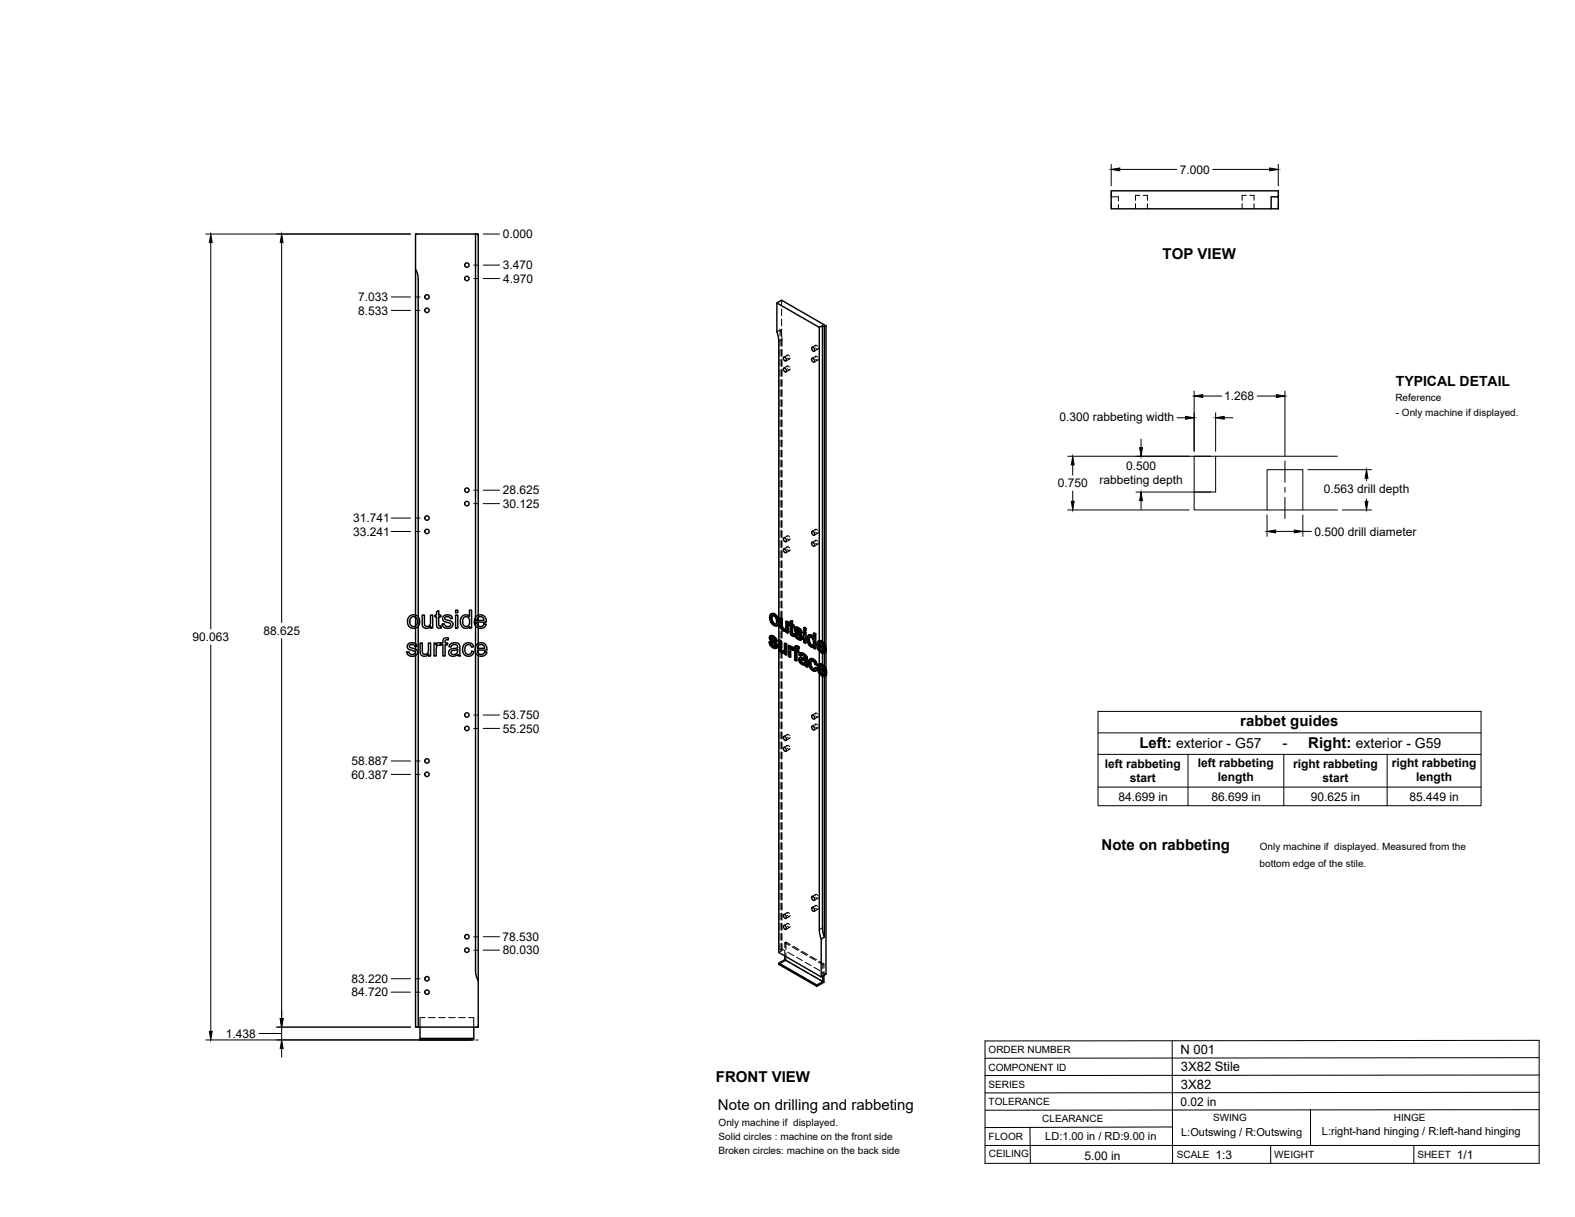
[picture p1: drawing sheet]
<svg xmlns="http://www.w3.org/2000/svg" width="559mm" height="432mm" viewBox="0 0 559 432" stroke-linecap="round" stroke-linejoin="round" font-family="sans-serif">
<!-- layer: Visible -->
<g fill="none" stroke="#000" stroke-width=".51">
<path d="M451 69.8h2.5v4.3h-2.5zM453.5 69.8v-2.1h-59.2v6.4h56.7M147.4 95.5v122.7M168.7 83h1v135.3M168.7 83h-21.3v12.5l.6 1.4 .4 2.2v119.8M168.7 83v136M275.6 117.7l.7 3.3v98.9M275.6 107.5l15.1 8.7M290.7 116.2v111.1M291.8 115.5l.7 .4M291.8 115.5v112.1M291.8 115.5l-1.1 .7"/>
<path d="M292.5 115.9v112.4M293.1 115.6l-15.8-9.1-1.7 1v10.2M293.1 115.6v114M293.1 115.6l-.6 .3M278.1 130.6a.82 .82 0 0 1 .8 .5 .82 .82 0 0 1-.2 .9l-.7-.8zM278.1 126.7a.82 .82 0 0 1 .8 .5 .82 .82 0 0 1-.2 .9l-.7-.8zM288.1 127.1a.82 .82 0 0 1 .8 .5 .82 .82 0 0 1-.2 .9l-.7-.7zM288.1 123.2a.82 .82 0 0 1 .8 .5 .82 .82 0 0 1-.2 .9l-.7-.7zM278.1 190.8a.82 .82 0 0 1 .8 .5 .82 .82 0 0 1-.2 .9l-.7-.7zM278.1 194.7a.82 .82 0 0 1 .8 .5 .82 .82 0 0 1-.2 .9l-.7-.7zM288.1 192.4a.82 .82 0 0 1 .8 .5 .82 .82 0 0 1-.2 .9l-.7-.7zM288.1 188.5a.82 .82 0 0 1 .8 .5 .82 .82 0 0 1-.2 .9l-.7-.7z"/>
<path d="M145.3 218.7a2.31 2.31 0 0 1 3.6 1.7 2.31 2.31 0 0 1-3.4 2.2l-.1-.1a2.81 2.81 0 0 1-.1-3.8zM145.8 219.2l.9-.4 .7 .2 .5 .5 .2 1.6-.8 1.1h-1l-.8-.7-.1-1.3zM147.4 219v3.1M149.8 218.2h.8v2.6a1.15 1.15 0 0 0 1.1 1.5 1.15 1.15 0 0 0 1-1.6v-2.5h.8v4.6h-.7v-.6a1.63 1.63 0 0 1-1.9 .7 1.63 1.63 0 0 1-1.1-1.8zM154.9 217.1l.8-.5v1.6h.7v.6h-.7v3.2l.7 .1 .2 .7-.6 .1a1.04 1.04 0 0 1-1.1-1.4v-2.7h-.6v-.6h.6zM157.4 218.5l.9-.3h1.1a1.33 1.33 0 0 1 1.1 1.2l-.7 .1a.99 .99 0 0 0-1-.8 .99 .99 0 0 0-1 .9l2.6 1.1a1.57 1.57 0 0 1-.2 1.9 1.57 1.57 0 0 1-1.9 .3l-.7-.3-.5-.6-.2-.5 .8-.2a1.09 1.09 0 0 0 1.1 1 1.09 1.09 0 0 0 1.1-1l-1.9-.7a1.2 1.2 0 0 1-.9-.8 1.2 1.2 0 0 1 .3-1.3zM161.6 218.2h.8v4.6h-.8zM161.6 216.5h.8v.9h-.8zM163.9 218.8a1.73 1.73 0 0 1 2.7 0v-2.3h.7v6.3h-.7v-.5a1.9 1.9 0 0 1-2.3 .4 1.9 1.9 0 0 1-1-2.1zM164.5 219.2l.9-.4 .9 .4 .3 1.2-.2 1.2a1.26 1.26 0 0 1-1.6 .6 1.26 1.26 0 0 1-.7-1.6zM168.9 218.8a2.15 2.15 0 0 1 2.6-.4 2.15 2.15 0 0 1 1 2.3h-3.4l.2 .8a1.29 1.29 0 0 0 1.2 .8 1.29 1.29 0 0 0 1.2-.9l.8 .1-.5 .8a2.33 2.33 0 0 1-3.2 0 2.33 2.33 0 0 1-.1-3.2zM169.5 219.1l.6-.3 .9 .1 .4 .3 .3 .9h-2.6z"/>
<path d="M169.7 219.1v1M273.6 217.8l.7-.2 .5 .2zM273.6 217.8l-.6 1.1 .5 1.9 1.3 1.2 .6 .1 .5-.3M273.6 219.4l.3 1.3M274.1 218.4l-.2 .8M274.6 218l.9 .9a1.64 1.64 0 0 1 .9 1.7M274.8 217.8l1.1 1.2M275.7 219.1l.4 1.7 .3-.2-.2 1.1M276.7 219.3l.6 .3 .3-.1v2.8M277.3 219.6v2.7h.3l.2 .5M277.6 219.5l-.6-.3-.3 .1 .2 3.3 1 1.2 .6 .2 .4-.2M144.8 228.6l.8-.5h1.3a1.33 1.33 0 0 1 1.1 1.2l-.8 .1a1.02 1.02 0 0 0-1-.7 1.02 1.02 0 0 0-1 .7l2.7 1.3a1.65 1.65 0 0 1-.4 1.9 1.65 1.65 0 0 1-2 .1l-.9-.5-.3-.8 .8-.1a1.1 1.1 0 0 0 1.1 .9 1.1 1.1 0 0 0 1.1-1l-2-.7a1.17 1.17 0 0 1-.5-1.9z"/>
<path d="M147.4 232.6v131.8h1M147.4 222.8v5.6M147.4 229.4v.9M148.4 222.2v142.2M149.1 228.2h.7v2.5a1.15 1.15 0 0 0 1.2 1.5 1.15 1.15 0 0 0 1-1.6v-2.4h.8v4.5h-.7v-.6a1.63 1.63 0 0 1-2 .7 1.63 1.63 0 0 1-1-1.8zM154 228.2h.7v.7a1.12 1.12 0 0 1 1.8-.6l.6-.1v-.5a1.33 1.33 0 0 1 .6-1.3 1.33 1.33 0 0 1 1.5 0l-.2 .7a.71 .71 0 0 0-.7-.1 .71 .71 0 0 0-.4 .7v.5h.9v.6h-.9v3.9h-.8v-3.9h-.6v-.4l-.3 .6-.3-.1a1.07 1.07 0 0 0-1.1 1.4v2.4h-.8zM159.8 228.5l1.8-.5 1.3 .5 .5 4.2h-.8l-.2-.5a1.75 1.75 0 0 1-1.9 .7 1.75 1.75 0 0 1-1.3-1.7l.8-.9 1.5-.3a.7 .7 0 0 0 .8-.7 .7 .7 0 0 0-.9-.6l-1 .2-.3 .7-.8-.1zM160.2 231l1.4-.3a.43 .43 0 0 1 .6-.2 .43 .43 0 0 1 .1 .5 1.2 1.2 0 0 1-1 1.2 1.2 1.2 0 0 1-1.3-.8zM164.7 228.7a1.96 1.96 0 0 1 3.4 .8l-.8 .1a1.29 1.29 0 0 0-1.7-.8 1.29 1.29 0 0 0-.7 1.8l.2 1 .6 .5a1.16 1.16 0 0 0 1.7-1l.7 .1-.3 .9a2.18 2.18 0 0 1-2.9 .4 2.18 2.18 0 0 1-.7-2.9zM168.7 231.6v112.8l.4 2.2 .6 1.4v16.4h-21.3M168.7 222.1v7.3M169.1 228.7a2.15 2.15 0 0 1 2.6-.4 2.15 2.15 0 0 1 1.1 2.4h-3.4l.1 .7a1.29 1.29 0 0 0 1.3 .8 1.29 1.29 0 0 0 1.2-.9l.8 .1-.5 .8a2.35 2.35 0 0 1-3.2-.1 2.35 2.35 0 0 1-.1-3.2z"/>
<path d="M169.7 220.7v1.3M169.7 222.8v5.5M169.7 229.2v.8M169.7 230.7v1M169.7 232.6v115.4M169.8 229l.5-.3a1.27 1.27 0 0 1 1.7 1.3h-2.6zM272.9 227.8l.5 .2M273.3 225.6l1.1 .1M273.4 228l.3-.1 .2 .7-.2 .2zM273.5 226.5l.1 .3 .2-.2 .2 .3M273.6 226.8l.2 .2 .3-.1 1.3 1.2M273.6 225.5l-.4 .2"/>
<path d="M273.7 228.8l.6 .5h.7M273.7 225.7l.5 .2 .2-.2 .7 .5M273.7 227.9l-.6-.2-.2 .1 .4 1.2 .7 .7a1.05 1.05 0 0 0 1.4 .2M273.8 227l1.2 1.2 .4-.1 .3 .5M273.8 226.3h.1M273.8 226.6v-.3l-.3 .1a1.11 1.11 0 0 1 1.4 1l.5 .2M273.9 220.7l.3-.2 .6 .8h-.3zM273.9 228.6l.6 .6M274 225.5l-.9 .2-.1 .8 .3 .8 1.6 1.5-.1 .7M274.2 225.9l.6 .5 .3-.2 .4 .6M274.2 220.5l-.3-1.3-.3 .2v-.3l.3-.6 .3-.1 .8 .5 .5 1.3-.2 1.1-.7 .1M274.3 229.3l.5 .2"/>
<path d="M274.8 226.4l.5 .6 .2-.2 .2 .7-.3 .1-.1-.6M274.8 221.3l.5 .1M274.9 229.4l-.1 .1M275.1 228.2l.3 .6 .3-.2 .1 .7M275.4 228.8l.2 .6 .2-.1-.1 .5M275.6 229.4l-.2 .5 .3-.1-.4 .2M276.1 220.8l-.2 1 .3-.1-.5 .4M276.2 227.1l.6 .3 .3-.1v2.8M276.3 221.4v5.7M276.3 230.3v107.6l15.1 8.7M276.8 227.4v2.8l.3-.1 .2 .5M276.8 230.2l.2 .5 .3-.1 .4 .4"/>
<path d="M277 230.7l.4 .4h.8l-.3 .1M277.1 227.3l-.6-.3-.3 .1v2.5l.2 1.1 .7 .8a.84 .84 0 0 0 1.3 .1M277.3 222.4l.2 .5 .3-.1 .4 .4M277.4 231.1l.5 .1M277.5 222.9l.5 .4h.7M278 223.3l.4 .2M278.3 228.3l.5 .3 .3-.1v3.7l-.3 .2v-3.8M278.4 231.6v.5l.4 .3M278.4 231.6l-.2 .1M278.7 223.3l-.3 .2M278.7 223.2l-.3 .3M278.8 220.5l.6 .4 .3-.2v3.8l-.3 .1v-3.7"/>
<path d="M278.9 223.8v.5l.5 .3M278.9 223.8l-.2 .1M279.1 228.5l-.5-.3-.3 .1v2.5l-.4 .4M279.7 220.7l-.6-.3-.3 .1-.1 2.7M279.7 229.2l.5 .2 .3-.1v.4l.3-.2M280.2 229.4v.6l.6-.5 .4 .1M280.3 221.1l-.4 .1v.5l.4 .2 .1 2.9 .7 .9h.7l-.1-.6h-.5M280.3 220.5l.9-.3v1.4M280.4 230.6l.1 2.5-.2 .1v-2M280.5 229.3l-.5-.3-.3 .2v3.7l.6 .3M280.6 229.7l.6-.1 .5 .4M280.7 230.3l-.1 .1"/>
<path d="M280.9 220.4v1.3l.3-.1 .5 .3M280.9 221.7l.6 .3 .2-.1v.5l-.2 .1v-.5M280.9 229.7l.6 .4M280.9 224.8l.6 .2M281 225l.7 .1M281.2 220.2l-.9 .3v.9l-.4-.2M281.2 222.4v2.2M281.3 230.8l-.8-.4v.7M281.5 222.5l-.6-.3v2.5l.4 .1M281.5 230.6l.4 .3v3.3l.6 .3M281.5 230.6v-.2l-.2 .4M281.5 225.2v.6"/>
<path d="M281.5 230.7l-.2 .1M281.7 230l.2 .1M281.8 224.9l.5 .2M282.2 222.7h1.1M282.3 229.3h.8l.5 .3M282.3 225.1l.3-.2 .3 .7-.3 .2zM282.4 223.5v.3l.3-.2 .3 .3M282.4 223.8l.3 .2a1.11 1.11 0 0 1 1.3 .8l.2 .3M282.5 230.7l.6 .4 .3-.2v.5l-.3 .2v-.5M282.5 222.5l-.4 .2M282.6 229.1l-.4 .2M282.6 225.8l.5 .5h.8"/>
<path d="M282.6 222.7l.5 .2 .2-.2 .7 .5M282.6 224.9h-.8l.5 1.2 1.2 .9 .8-.1M282.7 224l1.3 1.3 .2-.2 .4 .6M282.7 223.3v.1M282.7 223.6v-.2h-.3a1.12 1.12 0 0 1 1.4 1.1l.6 .2M282.8 231.4v2.9l-.3 .2v-3.3l.6 .4M282.8 230v.6M282.9 229.4l.5 .4 .2-.2-.3 .7 .1-.5M282.9 225.6l.5 .6M282.9 222.5l-.9 .3-.1 .7 .5 1 1.3 1.2 .2 .5-.2 .3M283.1 222.9l.6 .5 .3-.2 .4 .6M283.1 229.3l-.5-.2-.5 .3-.2 1-.4-.3 .2-.1"/>
<path d="M283.1 226.3l.6 .2M283.3 230.3a.4 .4 0 0 0-.5-.4 .4 .4 0 0 0-.3 .5v.3l.3-.1 .6 .3M283.7 223.4l.5 .6 .2-.2 .2 .7-.2 .2-.2-.7M283.8 233.4l.8-.1 1 .4M283.8 226.5h-.1M284 234.3l.1 .6 .3-.2 .5 .4M284 225.3l.3 .5 .3-.1 .2 .6M284 234.1v.2l.2-.1 .2 .5M284 233.2l-.4 .2M284.1 234.9l.5 .4h.9M284.2 234l-.2 .1M284.2 231.8l.7 .3 .3-.2 .7 .5"/>
<path d="M284.2 234l.8 .2a.64 .64 0 0 1 .6 .6 .64 .64 0 0 1-.4 .7M284.3 234l-.1 .2M284.3 225.8l.2 .6 .3-.1-.2 .5M284.4 232.4l-.4 .4a.92 .92 0 0 1 1-.3 .92 .92 0 0 1 .6 .9v.5l-1.4-.5M284.4 233.2l-.9 .3-.1 .8 .5 1 1 .6a.61 .61 0 0 1 .9 .5l.6 .3M284.5 226.4l-.2 .5 .3-.1-.4 .3M284.5 231.6l-.7 .2M284.6 235.3h.9M284.9 232.1l.7 .5 .3-.2 .4 .5M285.1 224.2l.3-.2 .6 .3-.3 .2zM285.1 222.7l.3-.1 .6 .3-.3 .1zM285.1 224.2v3.7l.6 .3"/>
<path d="M285.1 222.7v.8l.6 .3M285.2 231.9l-.7-.3-.8 .3-.2 .5 .5 .4M285.6 232.6l.4 .5 .3-.2 .1 .5M286 224.3v3.8l-.3 .1v-3.7M286 222.9v.7l-.3 .2v-.8M286 233.1l.2 .5 .2-.2 .1 2.6M286.2 233.6v2.6l.3-.2 .1 .6-.2 .1-.2-.5M286.9 227.1l.2 1.2M287 225.4h1l.5 .4M287.1 226.1l.9 .2 .6 1v1.4l-.4 .4-.4-.1M287.1 226.1l-.2 1 .3-.2 .2 1.2M287.1 228.3l.3-.2 .7 .7-.4 .1z"/>
<path d="M287.2 226.1h-.1M287.3 225.2l-.6 .3M287.4 226l-.2 .9M287.4 235.5a1.17 1.17 0 0 0 .7 1.3l.5 .5M287.6 233.8l.8 .2 .2-.1 .9 .8M287.7 236.7l.7 .7h.6M287.7 225.6l.5 .4h.4M287.9 233.7l-.6 .2M287.9 234.4l-.2 .9M288 225.4l-.7-.2-.6 .3-.4 1 .2 1.4 .9 1.4a.79 .79 0 0 0 1.2 .2M288.1 228.8l.3 .1M288.4 234l.8 .8 .3-.1 .4 1.1-.2 .2-.5-1.2"/>
<path d="M288.6 224.7l.5 .3 .3-.1v5.2l-.3 .1v-5.2M288.6 229.5v.4l.5 .3M288.6 229.5l-.2 .1M288.6 233.9l-1-.1a2.25 2.25 0 0 0-.1 3.3l.9 .9 .9 .1M289.2 237l.5 .4M289.4 224.9l-.5-.3-.3 .1v1.9l-.4-.6M289.7 236l-.6-.2-.5-1.1-.7-.3-.4 .4-.1 .7 .3-.2 .3 1.3M289.7 237.4l.3-.2-.2 .5-.5 .4zM290 237.2l-.5-.4-.3 .2a.49 .49 0 0 1-.3 .5 .49 .49 0 0 1-.5-.1M290.3 227.5h.6a1.83 1.83 0 0 1 1.8 1.1M290.4 228.7l1.8 1.1-.7-1.5a.61 .61 0 0 0-.7-.2 .61 .61 0 0 0-.4 .6l.3-.1 1.5 .8M290.4 235.7h.7a1.72 1.72 0 0 1 1.8 1.1"/>
<path d="M290.6 236.9l1.8 1.1-.6-1.4a.62 .62 0 0 0-.8-.3 .62 .62 0 0 0-.4 .6l.3-.1 1.5 .8M290.7 239v90.8l.7 3.4M290.7 231v4.6M290.7 230.4l.7 .7 .7-.1M290.7 229.4l.3 .8M290.9 228l-.2 .6M290.9 238.5a1.08 1.08 0 0 0 1.3 .7h.1M290.9 237.6l.2 .8M291 236.3l-.1 .5M291.3 227.6l.9 .9a1.73 1.73 0 0 1 .9 1.8M291.4 231.1l.5 .1M291.5 235.9l.9 .8a1.68 1.68 0 0 1 .9 1.8"/>
<path d="M291.5 239.3l.6 .1M291.6 227.5l-.8-.2-.8 .5-.2 1.2 .3 1.1 .7 1.1 1.1 .6 .6-.1 .6-.7M291.8 239.9v89.3l.7 3.3M291.8 231.8v3.9l-.7-.2-.7 .3-.4 .7v1l.9 1.8 .9 .6 .7 .1M291.8 238.1v1l-.7-.7-.2 .1-.3-1.1 2.4 1.4M291.8 228.6v.6M291.8 230v1M291.8 236.6v.7M292 231.1l-.1 .1M292.2 239.3l-.1 .1M292.2 230.8l.6 .4M292.4 228.8l.4 1.7 .3-.2-.3 .2"/>
<path d="M292.5 230.4v.3M292.5 238.5v.5l.5 .4M292.6 237l.4 1.7 .3-.2-.3 .2M292.8 230.6l-2.4-1.4 .3 1.2 .3-.2 .7 .7M293.1 239.7v106l-1.7 .9v-13.4l1.1-.7M293.1 230.5v.5M293.1 231.2v6M293.1 238.8v.3M293.1 231l-.7 .8 .1 4.5M293.1 231l-.6-.4-.6 .6M293.3 239.2l-.7 .7M293.3 239.2l-.8 .8"/>
<path d="M293.3 239.2l-.6-.4-.6 .6M288.1 257.6a.82 .82 0 0 1 .8 .5 .82 .82 0 0 1-.2 1l-.7-.8zM288.1 253.7a.82 .82 0 0 1 .8 .5 .82 .82 0 0 1-.2 1l-.7-.8zM292.5 240v92.5M278.1 265.2a.82 .82 0 0 1 .8 .5 .82 .82 0 0 1-.2 .9l-.7-.8zM278.1 261.3a.82 .82 0 0 1 .8 .5 .82 .82 0 0 1-.2 .9l-.7-.8zM288.1 318.1a.82 .82 0 0 1 .8 .5 .82 .82 0 0 1-.2 .9l-.7-.8zM278.1 328.4a.82 .82 0 0 1 .8 .5 .82 .82 0 0 1-.2 .9l-.7-.8zM278.1 324.5a.82 .82 0 0 1 .8 .5 .82 .82 0 0 1-.2 .9l-.7-.8zM278.4 339.2v1.3l-2.1 1.2v.5l13.5 7.7v-.4l-13.5-7.8M288.1 322a.82 .82 0 0 1 .8 .5 .82 .82 0 0 1-.2 .9l-.7-.8zM278.4 340.5l13.5 7.8-2.1 1.2"/>
<path d="M291.9 346.3v2M292.3 346.1v2.4l-2.5 1.4M149 364.4v4.6h19.1v-.6h-19.1M168.1 364.4v4"/>
<circle cx="165.6" cy="94.1" r=".79"/>
<circle cx="165.6" cy="98.8" r=".79"/>
<circle cx="151.5" cy="105.4" r=".79"/>
<circle cx="151.5" cy="110.1" r=".79"/>
<circle cx="165.6" cy="178.7" r=".79"/>
<circle cx="165.6" cy="173.9" r=".79"/>
<circle cx="151.5" cy="183.8" r=".79"/>
<circle cx="151.5" cy="188.6" r=".79"/>
<circle cx="165.6" cy="258.5" r=".79"/>
<circle cx="165.6" cy="253.7" r=".79"/>
<circle cx="151.5" cy="270" r=".79"/>
<circle cx="151.5" cy="274.8" r=".79"/>
<circle cx="165.6" cy="337.1" r=".79"/>
<circle cx="165.6" cy="332.4" r=".79"/>
<circle cx="151.5" cy="347.3" r=".79"/>
<circle cx="151.5" cy="352" r=".79"/>
</g>
<!-- layer: Hidden -->
<g fill="none" stroke="#000" stroke-width=".35">
<path d="M394.3 69.8h2.5v1.6M396.8 72.6v1.5M402.9 72.3v1.8M404.4 69.3h-1.5v1.8M405.6 69.3h1.5v1.8M407.1 72.3v1.8M440.7 72.3v1.8M442.2 69.3h-1.5v1.8M443.4 69.3h1.5v1.8M444.9 72.3v1.8M276.8 117.1l.5 2 .1 3.8M276.8 117.1v2.1"/>
<path d="M276.8 117.1l-1.2 .6M277.3 106.5v1.9M277.3 109.6v2.4M277.3 113.2v2.4M277.3 116.8v2.4M276.8 120.4v2.4M276.8 124v2.4M276.8 127.6v2.3M276.8 131.1v2.4M276.8 134.7v2.4M276.8 138.3v2.4M277.3 120.4v2.3"/>
<path d="M277.3 123.9v2.4M277.3 127.5v2.4M277.3 131.1v2.4M277.3 134.6v2.4M277.3 138.2v2.4M277.4 124.1v2.3M277.4 127.6v2.4M277.4 131.2v2.4M277.4 134.8v2.4M277.4 138.3v2.4M279.2 130.2l.3-.4 .6 .5M279.2 126.3l.3-.4 .6 .5"/>
<path d="M279.3 129.9l-1.2 .7M279.3 126l-1.2 .7M279.4 130.9l.6 .4 .3-.4M279.4 127l.6 .4 .3-.4M280.1 131.3l-1.2 .7M280.1 127.4l-1.2 .7M289.2 126.8l.3-.4 .6 .4M289.2 122.9l.3-.4 .6 .4M289.4 126.4l-1.3 .7M289.4 122.5l-1.3 .7M289.4 127.4l.6 .4 .3-.4M289.4 123.5l.6 .4 .3-.4"/>
<path d="M290.2 127.8l-1.3 .7M290.2 123.9l-1.3 .7M276.8 141.8v2.4M276.8 145.4v2.4M276.8 149v2.4M276.8 152.6v2.3M276.8 156.1v2.4M276.8 159.7v2.4M277.3 141.8v2.4M277.3 145.4v2.3M277.3 148.9v2.4M277.3 152.5v2.4"/>
<path d="M277.3 156.1v2.4M277.3 159.6v2.4M277.4 141.9v2.4M277.4 145.5v2.4M277.4 149.1v2.3M277.4 152.6v2.4M277.4 156.2v2.4M277.4 159.8v2.4M276.8 163.3v2.4M276.8 166.9v2.3M276.8 170.4v2.4M276.8 174v2.4"/>
<path d="M276.8 177.6v2.4M277.3 163.2v2.4M277.3 166.8v2.4M277.3 170.4v2.3M277.3 173.9v2.4M277.3 177.5v2.4M277.4 163.4v2.3M277.4 166.9v2.4M277.4 170.5v2.4M277.4 174.1v2.3M277.4 177.7v2.3M276.8 181.1v2.4"/>
<path d="M276.8 184.7v2.4M276.8 188.3v2.4M276.8 191.9v2.3M276.8 195.4v2.4M276.8 199v2.4M277.3 181.1v2.4M277.3 184.7v2.3M277.3 188.2v2.4M277.3 191.8v2.4M277.3 195.4v2.4M277.3 198.9v2.4M277.4 181.2v2.4"/>
<path d="M277.4 184.8v2.4M277.4 188.4v2.3M277.4 191.9v2.4M277.4 195.5v2.4M277.4 199.1v2.4M279.2 190.5l.3-.4 .6 .4M279.2 194.4l.3-.4 .6 .4M279.3 190.1l-1.2 .8M279.3 194l-1.2 .8M279.4 191.1l.5 .4 .4-.4M279.4 195l.5 .4 .4-.4M280.1 191.5l-1.2 .7"/>
<path d="M280.1 195.4l-1.2 .7M289.2 192.1l.3-.4 .6 .4M289.2 188.2l.3-.4 .6 .4M289.4 191.7l-1.3 .7M289.4 187.8l-1.3 .7M289.4 192.7l.6 .4 .3-.4M289.4 188.8l.6 .4 .3-.4M290.2 193.1l-1.3 .7M290.2 189.2l-1.3 .7M147.4 218.2v.8M148.4 218.9v3.3M168.7 219v3.1"/>
<path d="M169.7 218.3v.8M273.3 218.9l.4 1.7-.2 .2M273.8 217.7l-.8 1.4M274.1 218.4l-.2 .1M274.2 218.3l.6 .1-.2 .1M274.8 218.4l.7 .7-.2 .2M275.5 219.1l.3 1.2-.3 .2M276.3 219.9v1.5M276.8 202.6v2.4M276.8 206.1v2.4M276.8 209.7v2.4M276.8 213.3v2.4"/>
<path d="M276.8 216.9v2.3M277 219.2l.1 2.9-.3 .2M277.3 202.5v2.4M277.3 206.1v2.4M277.3 209.7v2.3M277.3 213.2v2.4M277.3 216.8v2.4M277.4 202.6v2.4M277.4 206.2v2.4M277.4 209.8v2.4M277.4 213.4v2.4M277.4 216.9v2.4"/>
<path d="M147.4 222.1v.7M147.4 228.4v1M147.4 230.3v2.3M168.7 229.4v2.2M169.7 220.1v.6M169.7 222v.8M169.7 228.3v.9M169.7 230v.7M169.7 231.7v.9M273.1 227.7l.5 1.1-.3 .2M273.2 226.1l.2 .6-.3 .1M273.3 225.7l-.3 .6"/>
<path d="M273.4 226.7l.3 .5-.3 .2M273.5 225.5l-.5 .3M273.6 228.8l.9 .9-.2 .1M273.7 227.2l1.4 1.4-.3 .1M273.7 220.6l1.1 1.2-.2 .1M273.8 226.3l.1-.2-.3 .2 .3-.2 .6 .2-.3 .1M274.5 226.3l.5 .4-.3 .2M274.5 229.7l.7 .2-.3 .2M274.8 221.8l.9 .2-.3 .1M275 226.7l.2 .6-.3 .1M275.1 229.3h-.1M275.1 229.3l-.2 .1"/>
<path d="M275.1 228.6l.2 .4-.3 .2M275.2 227.3l.5 .2M275.3 229l-.2 .3M275.5 229.9h-.3M275.5 221.3l-.2 .1M275.8 220.3l-.1 .8-.4 .3M275.9 221.9l-.2 .1M276.3 227.1v3.2M276.5 227v2.9l-.3 .2M276.5 229.9l.2 .6-.3 .2M276.7 230.5l.4 .5-.3 .2M276.8 220.4v2.4"/>
<path d="M276.8 224v2.4M276.8 227.6v2.4M276.8 231.2v2.3M276.8 234.7v2.4M276.8 238.3v2.4M277.1 222.1l.1 .6-.3 .1M277.1 231l.5 .5-.3 .1M277.2 222.7l.4 .5-.3 .2M277.3 220.4v2.4M277.3 223.9v2.4M277.3 227.5v2.4M277.3 231.1v2.4"/>
<path d="M277.3 234.7v2.3M277.3 238.2v2.4M277.4 220.5v2.4M277.4 224.1v2.4M277.4 227.6v2.4M277.4 231.2v2.4M277.4 234.8v2.4M277.4 238.4v2.3M277.6 223.2l.5 .4-.2 .2M277.6 231.5l.7 .1 .3-.2-.2 .1M278.1 223.6l.6 .2 .5-.2-.2 .2M278.2 231.1h.1"/>
<path d="M278.3 231l-.2 .2M278.5 230.9l-.3 .2M278.6 228.2v2.4l-.4 .4M278.6 231.4v.6l-.2 .1M278.6 232l.5 .2M278.7 223.3h.1M278.9 223.2l-.3 .2M279 223.1l-.3 .2M279.1 220.4v2.4l-.4 .4M279.2 223.6v.6l-.3 .1M279.2 224.2l.5 .3M280 231.5v1.2l-.3 .2"/>
<path d="M280 232.7l.5 .4M280 229v1.3M280.2 221.5l.4 .2-.3 .2M280.2 221v.5l-.3 .2M280.3 221.1l.3 .1M280.5 229.7v.1M280.5 230.4l.7-.2-.3 .2M280.6 221.7l.1 3-.3 .2M280.6 220.3v.9l-.3 .2M280.7 230.3l.1-.1-.2 .1M280.7 224.7l.2 .4-.3 .2M280.7 229.6l-.5 .4"/>
<path d="M280.9 222.2l.3-.1v.3M280.9 225.1l.5 .4-.3 .2M281.2 230.2l.4 .4M281.2 222.1l.5 .3M281.4 225.5l.4 .2M281.5 230.4l.2-.2-.1 .4M281.7 230.5l.5 .3-.3 .1M281.7 230.2l-.1 .4M281.7 230.1l-.2 .2M281.9 230.1l.3 .2M282 224.7l.5 1.1-.3 .2M282.1 223.1l.2 .6-.3 .1"/>
<path d="M282.2 230.8v3.2l-.3 .2M282.2 234l.6 .3M282.2 222.7l-.3 .6M282.3 223.7l.3 .5-.3 .2M282.3 229.3l-.1 1-.3 .1M282.4 222.5l-.4 .4M282.4 229.2l-.4 .3M282.5 225.8l.9 .9-.3 .2M282.5 231.2l.3-.1v.3M282.6 223.3l.2-.2-.1 .2M282.6 230l.3-.2-.1 .2M282.6 224.2l1.4 1.4-.3 .1"/>
<path d="M282.8 231.1l.6 .3M282.8 223.1l-.3 .2M282.8 223.1l.6 .2-.3 .1M282.9 229.8l.3 .1-.2 .2M283.2 229.9l.3 .2M283.4 223.3l.5 .4-.3 .2M283.4 226.7l.7 .2-.3 .2M283.7 233.8l.2 1-.2 .2M283.7 231.9l.3-.2-.5 .7M283.7 232.2l.6 .4M283.8 233.4l-.4 .6M283.9 226.3h.1"/>
<path d="M283.9 223.7l.2 .6-.3 .2M283.9 233.3l-.4 .3M283.9 234.8l.9 .8-.3 .1M284 226.3l-.2 .2M284 225.6l.2 .4-.3 .2M284.1 224.3l.5 .2M284.2 226l-.2 .3M284.3 232.4l.3-.2-.2 .2M284.3 233.9l-.1 .1M284.4 233.8l-.2 .2zM284.4 233.8l-.3 .2M284.4 226.9h-.3"/>
<path d="M284.5 233.8l1.4 .5-.3 .1M284.6 232.2l.5 .2-.3 .1M284.8 235.6l.6 .2-.3 .2M285.1 232.4l.6 .6-.2 .1M285.4 235.8l.6-.1-.3 .2M285.4 226.5v1.3l-.3 .1M285.4 222.6v.7l-.3 .2M285.4 227.8l.6 .3M285.4 224v1.3M285.4 223.3l.6 .3M285.6 233.7l.3 .1M285.7 235.2l-.3 .2"/>
<path d="M285.7 233l.2 .6-.3 .2M285.8 235.1l-.3 .2M285.9 234.3v.7l-.4 .2M285.9 233.6l-.3 .3M286 235.7l.1 .5-.3 .2M286.1 236.2l.5 .4M286.6 226.6l.2 1.1-.3 .2M286.8 225.6l-.2 1-.3 .1M286.8 227.7l.5 1-.3 .1M287 225.3l-.5 .5M287.1 235l.5 1.7-.3 .1M287.3 228.7l.7 .6-.3 .2"/>
<path d="M287.3 234l-.2 1-.2 .2M287.4 225.9l.6 .1-.3 .1M287.4 225.9v.1M287.5 225.9l-.3 .2 .2-.2M287.6 236.7l1 1.1-.2 .2M287.6 233.7l-.6 .5M287.9 234.4l-.2 .1M288 234.4h.7l-.3 .2M288 229.3h.9l-.2 .1M288 226l.7 .7-.3 .1M288.6 226l.3 .4M288.6 237.8l.9 .2"/>
<path d="M288.7 234.4l.4 .5-.3 .1M288.7 228.9h-.3M288.7 226.7l.2 1.2-.3 .2M288.9 224.6v1.8l-.3 .2M288.9 229.3v.5l-.3 .1M288.9 229.8l.5 .3M288.9 227.9l-.1 .8-.4 .3M289.1 234.9l.3 .7-.3 .2M289.2 237.4h-.2M289.4 235.6l.5 .2M289.5 236.8l-.6 .7M290 237l.7-1.4v3.4"/>
<path d="M290.1 228.6l.4 1.7-.3 .1M290.3 236.8l.4 1.7-.3 .1M290.4 229.2l.3-.1v.3M290.5 230.3l1.2 1.1-.3 .2M290.5 227.4l-.7 1.4M290.6 237.4l.3-.1v.3M290.7 227.3v1.3M290.7 229.8v1.2M290.7 229.1l2.4 1.4M290.7 238.5l1.1 1.1-.3 .2M290.9 237.3l2.4 1.4M290.9 228l-.2 .1"/>
<path d="M291 227.9l.6 .1-.2 .2M291 236.3l.2-.2-.3 .2M291.2 236.1l.6 .1-.3 .2M291.6 228l.7 .8-.3 .1M291.7 231.4l.9 .2-.3 .2M291.8 236.2l.7 .8-.3 .1M291.8 227.6v1M291.8 229.2v.8M291.8 231v.8M291.8 235.7v.9M291.8 237.3v.8M291.8 239.1v.8"/>
<path d="M292.1 231h.1M292.2 229.4l.3 .2M292.2 231h.1M292.3 228.8l.2 .8-.3 .2M292.4 237.6l.3 .2M292.4 239.2l-.3 .2M292.5 237l.2 .8-.3 .2M292.5 239v1l.3-.1-1-.3M292.5 228.3v2.1M292.5 230.7v1M292.5 236.3v2.2M292.5 230.6l-.3 .4"/>
<path d="M292.7 238.8l-.4 .4M292.7 231.6h-.1M292.9 239.8l-.1 .1M293.1 229.6v.9M293.1 231v.2M293.1 237.2v1.6M293.1 239.1v.6M276.8 241.9v2.3M276.8 245.4v2.4M276.8 249v2.4M276.8 252.6v2.4M276.8 256.2v2.3"/>
<path d="M276.8 259.7v2.4M277.3 241.8v2.4M277.3 245.4v2.4M277.3 248.9v2.4M277.3 252.5v2.4M277.3 256.1v2.4M277.3 259.7v2.3M277.4 241.9v2.4M277.4 245.5v2.4M277.4 249.1v2.4M277.4 252.7v2.3M277.4 256.2v2.4"/>
<path d="M277.4 259.8v2.4M289.2 257.3l.3-.4 .6 .4M289.2 253.4l.3-.4 .6 .4M289.4 256.9l-1.3 .7M289.4 253l-1.3 .7M289.4 257.9l.6 .4 .3-.4M289.4 254l.6 .4 .3-.4M290.2 258.3l-1.3 .7M290.2 254.4l-1.3 .7M276.8 263.3v2.4M276.8 266.9v2.4M276.8 270.4v2.4"/>
<path d="M276.8 274v2.4M276.8 277.6v2.4M277.3 263.2v2.4M277.3 266.8v2.4M277.3 270.4v2.4M277.3 274v2.3M277.3 277.5v2.4M277.4 263.4v2.4M277.4 267v2.3M277.4 270.5v2.4M277.4 274.1v2.4M277.4 277.7v2.4"/>
<path d="M279.2 264.9l.3-.4 .6 .4M279.2 261l.3-.4 .6 .4M279.3 264.5l-1.2 .7M279.3 260.6l-1.2 .7M279.4 265.5l.5 .4 .4-.4M279.4 261.6l.5 .4 .4-.4M280.1 265.9l-1.2 .7M280.1 262l-1.2 .7M276.8 281.2v2.3M276.8 284.7v2.4M276.8 288.3v2.4M276.8 291.9v2.4"/>
<path d="M276.8 295.4v2.4M276.8 299v2.4M277.3 281.1v2.4M277.3 284.7v2.4M277.3 288.2v2.4M277.3 291.8v2.4M277.3 295.4v2.4M277.3 299v2.3M277.4 281.2v2.4M277.4 284.8v2.4M277.4 288.4v2.4M277.4 292v2.3"/>
<path d="M277.4 295.5v2.4M277.4 299.1v2.4M276.8 302.6v2.4M276.8 306.2v2.3M276.8 309.7v2.4M276.8 313.3v2.4M276.8 316.9v2.4M277.3 302.5v2.4M277.3 306.1v2.4M277.3 309.7v2.4M277.3 313.2v2.4M277.3 316.8v2.4"/>
<path d="M277.4 302.7v2.4M277.4 306.2v2.4M277.4 309.8v2.4M277.4 313.4v2.4M277.4 316.9v2.4M289.2 317.7l.3-.4 .6 .5M289.4 317.4l-1.3 .7M289.4 318.3l.6 .5 .3-.4M290.2 318.7l-1.3 .8M276.8 336.9l.6 .4M276.8 320.5v2.3M276.8 324v2.4"/>
<path d="M276.8 327.6v2.4M276.8 331.2v2.3M276.8 334.8v2.1M277.3 320.4v2.4M277.3 324v2.3M277.3 327.5v2.4M277.3 331.1v2.4M277.3 334.7v1.9M277.3 336.6l-.5 .3M277.3 336.6l1.2 .7M277.4 320.5v2.4M277.4 324.1v2.4"/>
<path d="M277.4 327.7v2.4M277.4 331.3v2.3M277.4 334.8v2.5M277.4 337.3l-1.1 .6M278.4 336.2v-1.7l.4-.3v2.7M278.4 337.4v1.8M278.4 334.5l1.6 .9M278.8 338.1v2.6M278.8 334.2l1.6 1M279.2 328l.3-.4 .6 .4M279.2 324.1l.3-.4 .6 .4M279.3 327.7l-1.2 .7"/>
<path d="M279.3 323.8l-1.2 .7M279.4 328.6l.5 .5 .4-.4M279.4 324.7l.5 .5 .4-.4M279.5 337.9l2.1 1.1M280.1 329l-1.2 .8M280.1 325.1l-1.2 .8M281.1 336l2 1.2M281.5 335.7l2 1.3M282.6 339.6l2.1 1.2M284.1 337.8l2.1 1.2M284.5 337.5l2.1 1.2M287.3 339.6l2 1.1"/>
<path d="M287.7 339.3l2 1.2M289.2 321.6l.3-.4 .6 .4M289.4 321.2l-1.3 .8M289.4 322.2l.6 .5 .3-.4M290.2 322.6l-1.3 .8M278.8 340.7l-2.5 1.5M278.8 340.7l1.6 1M281.5 342.2l2 1.2M284.5 344l2.1 1.2M285.7 341.4l2.1 1.2M287.7 345.8l2 1.2M288.8 343.2l2.1 1.2"/>
<path d="M290.3 341.3l1.6 .9 .4-.2M290.7 341.1l1.6 .9M290.7 347.6l1.6 .9M291.9 345l1.2 .7M291.9 342.2v1.5M291.9 344.9v1.4M292.3 342v1.5M292.3 344.6v1.5M150.8 361.1h-1.8v3.3M152 361.1h2.4M155.6 361.1h2.3M159.2 361.1h2.3"/>
<path d="M162.7 361.1h2.4M166.3 361.1h1.8v3.3"/>
</g>
<!-- layer: Reference -->
<g fill="none" stroke="#000" stroke-width=".35">
<path d="M394.3 67.7v2.1M394.3 72v2.1M453.5 67.7v2.1M453.5 72v2.1M148.2 83h-.8v.8M168.1 94.1h1.6M168.1 98.8h1.6M168.9 83h.8v.8M147.4 105.4h1.6M147.4 110.1h1.6M168.1 173.9h1.6M168.1 178.7h1.6"/>
<path d="M431.3 161.9v12.7h-7.6M474.5 161.9h-50.8v19h50.8M147.4 183.8h1.6M147.4 188.6h1.6M449.5 180.9v-14.3h12.7v14.3M168.1 253.7h1.6M168.1 258.5h1.6M147.4 270h1.6M147.4 274.8h1.6M168.1 332.4h1.6M168.1 337.1h1.6M147.4 347.3h1.6"/>
<path d="M147.4 352h1.6M147.4 363.6v.8h.8M168.9 369h.8M169.7 363.6v.8h-.8"/>
</g>
<!-- layer: Visible Narrow -->
<path d="M274.5 227.3l-.2 .2M277.1 229.4l-.3 .1M277.6 221.6l-.3 .1M281.2 224.3l-.3 .1M282.8 230.2l-.3 .2M283.4 224.3l-.3 .2M284.9 233.4l-.3 .2M286.5 234l-.3 .2M286.5 234.9l-.3 .2M291.8 329.2l-1.1 .6" fill="none" stroke="#000" stroke-width=".35"/>
<!-- layer: Hidden Narrow -->
<path d="M277.4 120.4l-1.1 .6M274.6 228l-.3 .2M276.5 229.3l-.3 .2M277 221.5l-.3 .2M278.6 230.2l-.3 .1M279.1 222.4l-.3 .1M280.6 223.9l-.3 .2M282.2 229.9l-.3 .1M283.5 225l-.3 .2M285 234l-.3 .1M285.9 234.5l-.3 .2" fill="none" stroke="#000" stroke-width=".35"/>
<!-- layer: Titleblock -->
<path d="M349.5 369.3l196.6-.2v43.7h-196.6zM415.9 369.3l.1 43.5M546.1 375.3l-196.6 .2M365.4 399.9l.2 12.9M416 399.9l-66.5 .2M465 393.7v12.7M546.1 393.7l-196.3 .2M546.1 387.6l-196.6 .2M546.1 381.4l-196.6 .2M349.5 406.4h196.6M450.8 406.4v6.4M501.6 406.4v6.4" fill="none" stroke="#000" stroke-width=".36"/>
<!-- layer: FD_Dimensions -->
<g fill="none" stroke="#000" stroke-width=".35">
<path d="M394.3 58.3v7.7M453.5 58.3v7.7M397.3 60.1h20.2M430.3 60.1h20.2M73 83h72.6M74.8 86.1v137.1M99.9 86.1v134.8M171.4 83h5.8M171.4 94.1h5.8M171.4 98.8h5.8M138.8 105.4h6.8M138.8 110.1h6.8"/>
<path d="M423.7 138.7v21.4M455.9 138.7v23.1M404.8 155.8v3M417.6 148.2h3M426.7 140.5h6.8M431.3 146.5v13.6M434.3 148.2h3.1M446 140.5h6.8M171.4 173.9h5.8M171.4 178.7h5.8M378.8 161.9h50.7M380.6 164.9v3.7"/>
<path d="M380.6 174.2v3.7M403.1 174.6h26.4M404.8 177.6v3.1M464 166.6h22.6M484.8 169.7v.9M484.8 177v.9M138.8 188.6h6.8M138.8 183.8h6.8M378.8 180.9h43.1M449.5 182.7v7.6M452.6 188.6h6.6M462.2 182.7v7.6"/>
<path d="M462.2 188.6h3.1M476.2 180.9h10.4M74.8 228.8v137.1M99.9 226.6v134.8M171.4 253.7h5.8M171.4 258.4h5.8M138.8 270h6.8M138.8 274.8h6.8M171.4 332.4h5.8M171.4 337.1h5.8M138.8 347.3h6.8M138.8 352h6.8"/>
<path d="M73 369h94.1M91.9 366.7h8M98.1 364.4h47.5M99.9 364.4v4.6M99.9 372v3.1"/>
</g>
<g fill="#000" stroke="#000" stroke-width=".35">
<path d="M394.3 60.1l3-.5v1zM450.5 59.6l3 .5-3 .5zM74.8 83l.5 3.1h-1zM99.9 83l.5 3.1h-1zM404.3 158.8h1l-.5 3.1zM420.6 147.7l3.1 .5-3.1 .5zM423.7 140.5l3-.5v1zM431.3 148.2l3-.5v1zM452.8 140l3.1 .5-3.1 .5zM380.6 161.9l.5 3h-1zM380.1 177.9h1l-.5 3zM404.8 174.6l.5 3h-1z"/>
<path d="M484.3 177.9h1l-.5 3zM484.8 166.6l.5 3.1h-1zM449.5 188.6l3.1-.6v1.1zM459.2 188l3 .6-3 .5zM74.3 365.9h1l-.5 3.1zM99.4 361.4h1l-.5 3zM99.9 369l.5 3h-1z"/>
</g>
<!-- layer: Smart Centers -->
<path d="M455.9 163.6v7.5M455.9 172.9v1.8M455.9 176.5v7.5" fill="none" stroke="#000" stroke-width=".35"/>
<!-- layer: Custom Tables -->
<path d="M389.6 252.4h135.9v33.5h-135.9zM389.6 260h135.9M389.6 267.7h135.9M389.6 279.3h135.9M421.5 267.7v18.2M455.5 267.7v18.2M492.1 267.7v18.2" fill="none" stroke="#000" stroke-width=".35"/>
<g font-size="5.3">
<text x="412.5" y="92">TOP VIEW</text>
<text x="440" y="257.6">rabbet guides</text>
<text x="404.3" y="265.2">Left: exterior - G57</text>
<text x="455" y="265.2">-</text>
<text x="464.2" y="265.2">Right: exterior - G59</text>
<text x="390.9" y="301.7">Note on rabbeting</text>
<text x="254" y="383.9">FRONT VIEW</text>
<text x="254.7" y="393.8">Note on drilling and rabbeting</text>
</g>
<text font-size="5" x="495.2" y="136.9">TYPICAL DETAIL</text>
<g font-size="4.6">
<text x="418.8" y="373.8">N 001</text>
<text x="419" y="380.2">3X82 Stile</text>
<text x="419" y="386.2">3X82</text>
</g>
<g font-size="4.3">
<text x="418.5" y="61.6">7.000</text>
<text x="178.4" y="84.5">0.000</text>
<text x="178.4" y="95.6">3.470</text>
<text x="178.5" y="100.3">4.970</text>
<text x="127.1" y="106.9">7.033</text>
<text x="127.1" y="111.6">8.533</text>
<text x="434.3" y="142">1.268</text>
<text x="375.9" y="149.3">0.300 rabbeting width</text>
<text x="399.5" y="166.8">0.500</text>
<text x="375.3" y="172.9">0.750</text>
<text x="390" y="171.9">rabbeting depth</text>
<text x="178.4" y="175.4">28.625</text>
<text x="469.7" y="174.9">0.563 drill depth</text>
<text x="125.3" y="185.3">31.741</text>
<text x="178.4" y="180.2">30.125</text>
<text x="125.3" y="190.1">33.241</text>
<text x="466.4" y="190">0.500 drill diameter</text>
<text x="68.3" y="227.5">90.063</text>
<text x="93.4" y="225.2">88.625</text>
<text x="178.4" y="255.2">53.750</text>
<text x="178.4" y="259.9">55.250</text>
<text x="124.7" y="271.5">58.887</text>
<text x="392" y="272.4">left rabbeting</text>
<text x="425" y="272">left rabbeting</text>
<text x="458.8" y="272.4">right rabbeting</text>
<text x="493.8" y="272">right rabbeting</text>
<text x="124.7" y="276.3">60.387</text>
<text x="400.9" y="277.5">start</text>
<text x="432.1" y="277.1">length</text>
<text x="469.2" y="277.5">start</text>
<text x="502.4" y="277.1">length</text>
<text x="396.8" y="284.1">84.699 in</text>
<text x="429.8" y="284.1">86.699 in</text>
<text x="465.1" y="284.1">90.625 in</text>
<text x="500.1" y="284.1">85.449 in</text>
<text x="178.3" y="333.9">78.530</text>
<text x="178.4" y="338.6">80.030</text>
<text x="124.7" y="348.8">83.220</text>
<text x="124.7" y="353.5">84.720</text>
<text x="80.1" y="368.2">1.438</text>
<text x="418.8" y="392.4">0.02 in</text>
<text x="384.8" y="411.6">5.00 in</text>
<text x="431.3" y="411.1">1:3</text>
<text x="516.9" y="411.1">1/1</text>
</g>
<g font-size="3.9">
<text x="370.9" y="404.5">LD:1.00 in / RD:9.00 in</text>
<text x="419.1" y="403.1">L:Outswing / R:Outswing</text>
<text x="469" y="402.8">L:right-hand hinging / R:left-hand hinging</text>
</g>
<g font-size="3.5">
<text x="495.1" y="142.4">Reference</text>
<text x="495.2" y="147.5">- Only machine if displayed.</text>
<text x="447" y="301.7">Only machine if displayed. Measured from the</text>
<text x="446.9" y="307.7">bottom edge of the stile.</text>
<text x="350.8" y="373.6">ORDER NUMBER</text>
<text x="350.8" y="379.9">COMPONENT ID</text>
<text x="350.8" y="386.1">SERIES</text>
<text x="350.8" y="392.2">TOLERANCE</text>
<text x="255" y="399.4">Only machine if displayed.</text>
<text x="369.8" y="398.1">CLEARANCE</text>
<text x="430.4" y="397.8">SWING</text>
<text x="494.5" y="397.6">HINGE</text>
<text x="255" y="404.5">Solid circles : machine on the front side</text>
<text x="350.8" y="404.5">FLOOR</text>
<text x="254.9" y="409.6">Broken circles: machine on the back side</text>
<text x="350.8" y="410.5">CEILING</text>
<text x="417.5" y="410.9">SCALE</text>
<text x="452.1" y="410.9">WEIGHT</text>
<text x="502.9" y="410.9">SHEET</text>
</g>
</svg>
